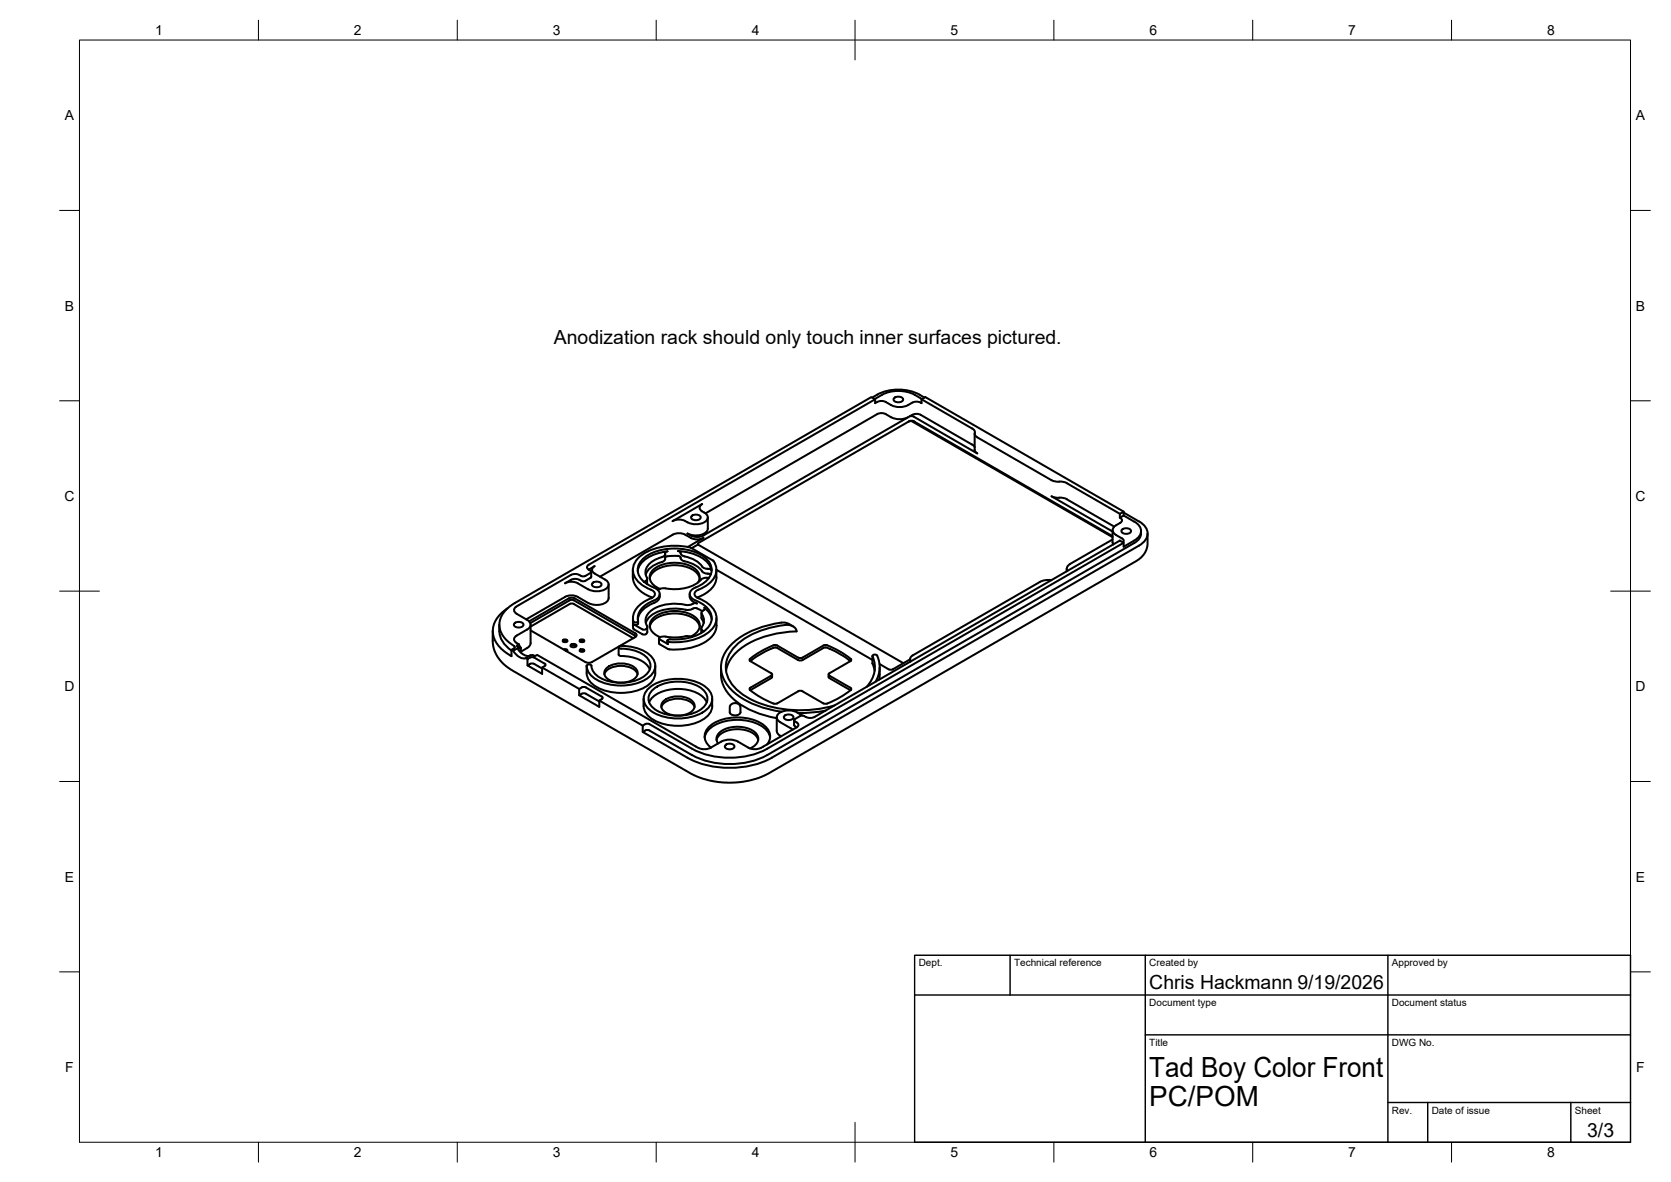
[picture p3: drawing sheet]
<svg xmlns="http://www.w3.org/2000/svg" width="420mm" height="297mm" viewBox="0 0 420 297" stroke-linecap="round" stroke-linejoin="round" font-family="sans-serif">
<!-- layer: Visible -->
<g fill="none" stroke="#000" stroke-width=".51">
<path d="M219.3 99.9a11.7 11.7 0 0 1 13.2 0M219.9 100.3a9.7 9.7 0 0 1 11.9 0M220 100.3v1l1.4-.5a3.6 3.6 0 0 1 2.7 1 5.3 5.3 0 0 0 5.7-.8l.9-.1 1 .4v-1l1-.5 49.8 28.8M224.8 100.1a1.49 1.49 0 0 1 2.3 .3 1.4 1.4 0 0 1-2.4 0zM228.4 106a1.79 1.79 0 0 1 1.6 0M229.2 105.8l50.5 29.2M231.7 100.3l12.8 7.4a1.03 1.03 0 0 1 .6 1.1M244.5 111.7l-13-7.5-.8-.2a2.82 2.82 0 0 0-2 .7l.5-.2 .5 .2 16 9.2M244.5 111.7l.6 .7M245.1 109v4l.1 .5 .5 .4M245.1 108.8a1.03 1.03 0 0 0 .6 1.1l18.7 10.8 1.1 .3h.8M167.3 139.2a.93 .93 0 0 1-.9 .8 5 5 0 0 0-4.1 3.8l.4 1.4a.64 .64 0 0 1-.4 .8"/>
<path d="M169.1 134.4l-18.2 10.5M169.1 134.4l1.6-.4 1.6 .4a4.2 4.2 0 0 0 4.6 .8l-4 2.3M169.1 130.9a4.1 4.1 0 0 1 4.3 .6 4 4 0 0 0 4.5-1 1.52 1.52 0 0 0-1.3-2 .97 .97 0 0 1-.7-.9 .97 .97 0 0 1 .7-.9l-7.5 4.3M171.1 138.9l-.6-.4a10.3 10.3 0 0 1 7.9 3.5l.5 1.3-.4-.3-1.1-.1a1.73 1.73 0 0 1-1.2-1l-1.7-1.3-2.4-.8M171.1 138.9v.2M171.2 139.1a1.09 1.09 0 0 0 .9 .7M173.8 129.8a1.49 1.49 0 0 1 2.4 .2 1.4 1.4 0 0 1-2.4 0zM175.5 136.8l-1.6 1M175.5 136.8l51.7 29.9M177.4 129l43.2-24.9 .8-.3a3.6 3.6 0 0 1 2.7 1l1.8 .5h1.3l1.1-.4-51.4 29.7-1.6 .3a4 4 0 0 1-2.5-.8 4.3 4.3 0 0 0 4.9-.6l.3-.7v-2.8M266.3 121l.9 .1 1 .3M268.2 121.4l13.4 7.7"/>
<path d="M279.7 134.7l-50-28.9-.5-.1-.5 .1-53.2 30.7v.3M279.7 135.6l-10.6 6.1M279.7 133.2v3.1M279.8 136.3l.1 .5M280.2 132.3l-12-6.9-1-.3h-1.7l-1.1-.4 15.3 8.9M282.1 133.2a1.49 1.49 0 0 1 2.3 .3 1.4 1.4 0 0 1-2.4 0zM282.4 136.3l.1-.3-.1-.5-1.8-1.1a1.29 1.29 0 0 1-.8-1.2 1.29 1.29 0 0 1 .8-1.2l1.4-.9 .1-.5-.5-.5 .9-.6 2.7 1.6a2.5 2.5 0 0 1 1.7 2.4 2.5 2.5 0 0 1-1.7 2.3l-2.7 1.6v-1l-.9-.5-76.8 44.3M282.5 129.5v-.9l-.9 .5v1M282.5 136.4l-89.6 51.8a20.8 20.8 0 0 1-18.9 0l-10.9-6.3a1.63 1.63 0 0 0-1.5 .5v1.5M282.5 128.8l3.8 2.2M286.3 137.1l-92.2 53.3a23.4 23.4 0 0 1-21.3 0l-11.2-6.5 .6-.3M286.4 131a3.2 3.2 0 0 1 2.2 3.1 3.2 3.2 0 0 1-2.2 3"/>
<path d="M286.9 133.5a2.78 2.78 0 0 1-1.7 3l-92.3 53.3a20.9 20.9 0 0 1-18.9 0l-10.7-6.2M288.5 134.1v2.9l-.3 1.3-1.1 1.6-1.4 1.1-92.7 53.5-2.4 1-3.6 .9-3 .3-4.1-.3-3.2-.7-2.4-1-45.4-26.2-2.3-1.6-1.7-2.2-.9-2.2-.1-3.9M125.5 157a6.4 6.4 0 0 0 3.1 6.5M127.6 152.9a6.4 6.4 0 0 0-3.4 7.4 9.3 9.3 0 0 0 4.4 4.6v-1.6M129.3 156.7a1.49 1.49 0 0 1 2.3 .3 1.4 1.4 0 0 1-2.4 0zM129.5 151.5a6.6 6.6 0 0 0-3.9 5.9 7.1 7.1 0 0 0 3.9 5.1l-.2 .4-.7 .4 .4 .2 1.2-.6 .2 .4a3.2 3.2 0 0 0 2.6 1.6l.4-.2M129.8 152.5a.95 .95 0 0 0-.6 .9 .95 .95 0 0 0 .7 .8M129.9 154.2l2.6 1.6a1.29 1.29 0 0 1 .9 1.2 1.29 1.29 0 0 1-.9 1.2l-2.6 1.5M129.9 159.7a1.17 1.17 0 0 0-.5 1.3 1.17 1.17 0 0 0 1 .9M133.4 158.4l13.8 8a1.79 1.79 0 0 0 1.6 0M133.4 157v4.6a1.49 1.49 0 0 1-.9 1.2l-1.5 1M143 150.4a1.79 1.79 0 0 1 1.6 0l15.1 8.8 .4 .4-.3 .5"/>
<path d="M143 150.4l-10 5.8M143.2 151.8l-9.8 5.7M143.2 151.8l.6-.2 .5 .2M144.3 150.9l15.2 8.7 .2 .4-.2 .2M144.3 151.8l14.9 8.6M144.3 150.9l-.5-.2-.6 .2-9.9 5.7M145.7 144.5l-.9-.3-1.2 .3-13.8 8M145.7 145.7l.4 .3M145.7 144.5l.4 .2M147.2 144.7l-.5 .2-.6-.2M147.9 151.5l-3.1-1.7-1.1-.2-1.1 .2-10.3 5.8M148 143.2l.4 .2"/>
<path d="M148 143.1a.64 .64 0 0 1-.4-.6 .64 .64 0 0 1 .4-.6l72-41.6-.9-.5-89.6 51.7M148.4 145.2l-1.4 .8h-.9M148.4 144l-1.2 .7M148.5 143.4l.2 .4-.2 .2M148.7 143.7v1.2l-.2 .3M148.9 146.6a1.49 1.49 0 0 1 2.4 .3 1.4 1.4 0 0 1-2.5 0zM149.5 142.3l-1.5 .9M149.5 142.3a.97 .97 0 0 0-.7 .9 .97 .97 0 0 0 .7 .9l2.6 1.6M152.2 145.7a1.29 1.29 0 0 1 .8 1.2 1.29 1.29 0 0 1-.8 1.2l-1.2 .4-1.3 .1a8 8 0 0 1-4.4-2l-1.6-.4-1.6 .4a3.5 3.5 0 0 1 3.2-1l.4 .1M153 146.9v3.4a2.64 2.64 0 0 1-3 1.7l-1.1-.1-1-.4M159.1 143.2v1.9M159.1 145.1a6.4 6.4 0 0 0 4.9 5.1"/>
<path d="M159.2 155.3v1.9M159.2 157.2l.1 .9 2.2 1.3M160.4 156.1l-.1 .8h-.9l2.3 1.3 .7-.1M162 146.2h-.1M162.3 146.1l-.4 .1M162.7 145.4v1.3M162.7 146.7v.1M162.8 157.6v1.2a.83 .83 0 0 1-1.3 .6M163.4 145.4a5.3 5.3 0 0 1 5.2-3.3 8 8 0 0 1 6.8 2.1l.5 1.2M163.4 157.5a5.3 5.3 0 0 1 5.2-3.3 8 8 0 0 1 6.8 2.1l.5 1.2M165.8 148.1l-.4 .2M165.9 149.3a1.92 1.92 0 0 1-1.5 2.2 5.6 5.6 0 0 0-4 4.1"/>
<path d="M167.2 140.5v-1.5l.3-.4h.4a9.3 9.3 0 0 0-7.1 3.5l-.4 1.4M167.3 140.1a5.5 5.5 0 0 1 3.5-.3l.2 .1 .1 .4M167.3 140.5l-.3 .4a8.2 8.2 0 0 0-4.5 3l-.1 .5M167.4 160a16.3 16.3 0 0 0 5.8-.1l.8 .2M167.4 160h-1.2l-.5 .4 2.3 1.5-.2-.9M171.2 140.3a1.09 1.09 0 0 0 .9 .8M172.1 141.1a6.9 6.9 0 0 1 4.7 2.7l1.1 .4M173.4 149.3a2.21 2.21 0 0 0 1.8 2.4M173.7 160a3.1 3.1 0 0 0 2.1-3.6 6 6 0 0 0-5.4-2.8 7.5 7.5 0 0 0-6.8 2.5 2.65 2.65 0 0 0 1.6 3.6l.8 .4M175.3 151.6h-.5a4 4 0 0 1-3.3 .2 10.3 10.3 0 0 0-8.2 2 2.82 2.82 0 0 0-.5 3.7l-.4 .6M175.5 146.4a2.59 2.59 0 0 0-1.4-3.9 9.4 9.4 0 0 0-9.8 .7 2.59 2.59 0 0 0 .8 4.4l.8 .4M175.6 150l-.3 .2"/>
<path d="M175.6 148.2a1.08 1.08 0 0 0-1 1.1 1.08 1.08 0 0 0 1 1 6.4 6.4 0 0 1 4.6 4.8 6 6 0 0 1-4.6 5.3l-3.5 .8-3.8 .2M175.6 150a6.2 6.2 0 0 0 4.5-4.9v-1.9l39.3 22.6M176.3 145.7a10.3 10.3 0 0 1-9.4 2.1l-1.1 .3M176.3 157.9v1.2M176.4 154l.1 1.6M176.5 155.6l.4 1M176.5 154.4a2.81 2.81 0 0 1-.2 3.4l.2 .5 .5 .4M176.5 154.3a.97 .97 0 0 1 .7-1.2l-.1-.4 1.3 1.4 .5 1.5M176.6 153.6a2.22 2.22 0 0 0-2.6-.5l-.7 .2a14.6 14.6 0 0 0-8.1 .5l-.7 .4a4.3 4.3 0 0 0-2.1 2.4M177 158.7h.1M177.7 145.2l-.9 .1-.5 .4M177.9 144.2l.8 .1"/>
<path d="M178.3 145.2h-.6M179.4 140.9l-5.6-3.2a15.8 15.8 0 0 0-12.7 2 4.2 4.2 0 0 0 .5 7.4l1 .6a2.54 2.54 0 0 1 2.1 1.6 1.27 1.27 0 0 1-1 1.1 6 6 0 0 0-4.5 5v.7a.68 .68 0 0 0 1.2-.1 4.5 4.5 0 0 1 3.1-4.7l.9-.4a1.66 1.66 0 0 0 1.5-1.6 1.66 1.66 0 0 0-1.5-1.7 5.2 5.2 0 0 1-4.1-4.6 6 6 0 0 1 4.8-4.5 13.8 13.8 0 0 1 12.4 1.9 3.7 3.7 0 0 1-.6 6.2l-.9 .5a3.9 3.9 0 0 0-2.5 1.8 1.77 1.77 0 0 0 1.4 2 5.7 5.7 0 0 1 4.1 4.2 5.3 5.3 0 0 1-4.1 4.7l-3 .8-4 .2-.1 .3 .5 .3M179.4 140.9a4.2 4.2 0 0 1-1.7 6.2l-2.1 1.1M180.1 155.3v1.9M180.2 157.2a5.5 5.5 0 0 1-3.6 4.5 16 16 0 0 1-8.3 1.5M199.4 157.4l-1.3-.7-1.2-.3a23.7 23.7 0 0 0-12.8 5.4 7.6 7.6 0 0 0 0 11.8 22.1 22.1 0 0 0 12.5 5.3M264.4 145.8h-1.6l-1.3 .4-32 18.5a.96 .96 0 0 0-.4 1.5M268.2 142.9v.7M269.1 141.7a1.31 1.31 0 0 0-.7 1.8M129 163.5l.9 1.1a2.44 2.44 0 0 0 2.3 .8M130.3 162.6l-.1 .2M130.4 161.9l-.4 .4 .5 .6 .5-.1v1.2"/>
<path d="M130.4 161.9l.6 .9M132.6 167.2v-1.6a1.52 1.52 0 0 1 1.7-.3l2.9 1.7-.3 .4-.6 .4v1.5l-3.7-2.1a1.53 1.53 0 0 1 1.7-.4l2 1.2M133.4 164.7l-1.2 .7 .4 .2M133.9 164.6l.6 .2 .6-.2 39.9 23a3.6 3.6 0 0 0 3.7 .3l2.6-1.5a4.7 4.7 0 0 1 4.3 0l2.6 1.5a3.7 3.7 0 0 0 3.8-.3M133.9 164.6l-.5 .1M134 164.7l.5 .1M136.3 167.8l9.3 5.3M141.6 161.2l.5-.2 .5 .2zM141.7 160.8l.5-.1 .3 .1 .2 .3-.8 .3-.4-.3zM141.7 163.2l.3-.1a.52 .52 0 0 1 .7 .4l-.1 .2M142.1 163.4l.5 .2-.3-.1M143.5 162.4l.7-.3 .7 .3"/>
<path d="M143.6 162.3h1.2M143.7 161.9l.5-.1a.58 .58 0 0 1 .7 .5l-.7 .4a.58 .58 0 0 1-.7-.6zM145.6 174.7v-1.6a1.53 1.53 0 0 1 1.7-.4l4.2 2.6-.2 .4-.6 .4 10.9 6.3M145.8 163.6l.5-.2 .6 .2M145.8 161.2l.5-.2 .6 .2M145.8 161.2h1.1M145.8 163.6h1.1M145.9 163.2l.6-.1 .3 .1 .1 .4-.7 .2-.4-.2zM145.9 160.8l.6-.1 .3 .1 .1 .3-.7 .3-.4-.3zM146.3 174.4l-.7 .3 5.1 2.9v-1.5M146.3 174.3l.5-.1 .5 .1M147.3 174.4l3.4 1.9"/>
<path d="M147.6 167.1l.2-.1a.68 .68 0 0 1 .9 .3 4.2 4.2 0 0 0 3.1 3.5 11.3 11.3 0 0 0 10.3-1 2.95 2.95 0 0 0 0-5 10.4 10.4 0 0 0-6.2-1.8l-.3-.3v-.2a10 10 0 0 1 8.4 2.7 3.5 3.5 0 0 1-1.4 5.4 12.9 12.9 0 0 1-13.7-.6 3.3 3.3 0 0 1-1.3-2.9zM152 169.4a4.5 4.5 0 0 1 5-2 3.6 3.6 0 0 1 3.3 2M152.6 167.9a6.1 6.1 0 0 1 7.1 0 1.74 1.74 0 0 1-.6 3 5.9 5.9 0 0 1-6.9-1 1.58 1.58 0 0 1 .4-2zM155.6 162.7v1.8l.3 .3a9.3 9.3 0 0 1 7.2 2.8l.3 .6M159.7 160.1l-10.9 6.3M161.8 175.6v1.8M161.8 177.4a4.9 4.9 0 0 0 4 4.2 13 13 0 0 0 11.9-1.5 3.7 3.7 0 0 0 1.4-2.7M162.7 173.3a12 12 0 0 1 10.7-2.4 7.1 7.1 0 0 1 5.6 3.9 3.9 3.9 0 0 1-2.4 4.3 13.1 13.1 0 0 1-13.1-.6 3.4 3.4 0 0 1-.8-5.2zM163.2 176.5a7 7 0 0 1 6.1-3.3 9.3 9.3 0 0 1 8.1 2.7l.3 .6M163.8 173.7a10.4 10.4 0 0 1 10.2-1.9 4.9 4.9 0 0 1 3.9 3.8 4.2 4.2 0 0 1-3 3.4 11.4 11.4 0 0 1-10.5-.9 2.89 2.89 0 0 1-.6-4.4zM164.8 167.3a5.1 5.1 0 0 1-4 6 13 13 0 0 1-11.9-1.4 4.4 4.4 0 0 1-1.4-4.6M165.7 160.4v1.4l2.3 1.3"/>
<path d="M166.3 177.7a4.5 4.5 0 0 1 5-2.1 3.6 3.6 0 0 1 3.3 2.1M166.9 176.1a6.1 6.1 0 0 1 7.1 0 1.74 1.74 0 0 1-.6 3 5.9 5.9 0 0 1-6.9-.9 1.58 1.58 0 0 1 .4-2.1zM168 163.1l.3 .1M179.1 175.6v1.8M181.3 167.7a9.4 9.4 0 0 0 5 9.4 24.5 24.5 0 0 0 9 3.4M182.6 168.6a10.5 10.5 0 0 1 6.3-7.3 27 27 0 0 1 11.4-2.6l-.2-.6-.4-.5-1.4-.5a21.4 21.4 0 0 0-13.5 5.4 7.1 7.1 0 0 0 .2 10.6 22.6 22.6 0 0 0 14.5 5.3l3 .1 3-.3 4.3-.9M183.7 177.1l1-.4 1.1 .3 .4 .7v1.3a1.56 1.56 0 0 1-2.7 0v-1.4zM188.7 166.1l5.2 3.1M188.7 173.4v.1M193.8 163.1l-2.9 1.4-2.3 1.6M193.9 169.2l.2 .4-.2 .2-5.2 3-.2 .4a17.5 17.5 0 0 0 6.5 3.7l5.7-3.2M194.1 169.5v.6l-.2 .3-5.2 3"/>
<path d="M195 162.7l.4 .1M195 162.7l-1.2 .4M195.4 162.2l5.3 3.1 .5 .1 .6-.1 5.2-3.1M195.4 162.8l5.3 3.1 .5 .1 .6-.1 5.2-3.1M195.4 162.2l-.2-.1a10.9 10.9 0 0 0-4.7 2.1l-1.9 1.4-.1 .4 .2 .1M197.2 180a1.49 1.49 0 0 1 2.3 .3 1.4 1.4 0 0 1-2.4 0zM200.7 173.7l.5-.1 .6 .1M201.8 179.8a4.9 4.9 0 0 0-6.1-.4 1.22 1.22 0 0 0 .5 2.1l3.1 1.9M207 162.2l.3-.1a10.9 10.9 0 0 1 4.6 2.1l2 1.4 .2 .2-.3 .3M207.5 162.7l1.2 .4M207.5 162.7l-.5 .1M207.6 178.6l-3.4 .5-3.5 .1"/>
<path d="M208.3 169.5v.6l.3 .3 5.2 3M208.6 169.2l-.2 .4 .2 .2 5.2 3 .3 .4a17.8 17.8 0 0 1-6.6 3.7l-5.7-3.2M208.7 163.1l2.8 1.4 2.3 1.6M213.8 166.1l-5.2 3.1M213.8 173.4v.1M219.4 164.9v1.9l.5 1.8M220.2 171.3a6.7 6.7 0 0 0 .2-6.7l-.6-.1-.4 .2a7.1 7.1 0 0 1-1.5 7.9M221.1 166.9l2.3 1.3M221.2 167.7l-.1 3.1M223.4 168.2l.6 .1 .5-.1M228.8 165.6v.7M228.8 165.7l-4.3 2.5"/>
<path d="M162.3 183.6l.5-.2 .5 .2M177.2 185.4a5 5 0 0 1 3.5-3.7 12.2 12.2 0 0 1 11.9 1.6l.9 1.3 .1 .8M180.2 186a3.9 3.9 0 0 1 3.3-2.5 7.3 7.3 0 0 1 6.6 1.4l.5 1.1M180.6 186.8a2.12 2.12 0 0 1 .8-3.1 7.9 7.9 0 0 1 8.4 .3 2.12 2.12 0 0 1-.5 3.7l-.7 .4M182.3 187.3a1.49 1.49 0 0 1 2.4 .3 1.4 1.4 0 0 1-2.5 0zM192.9 187.1a3.3 3.3 0 0 0-1.1-5 12.3 12.3 0 0 0-13.1 .2 3.3 3.3 0 0 0 .1 5.6M195.3 180.3v3.4a1.49 1.49 0 0 0 .9 1.2M196.2 184.9l.2 .1M199.7 181v1.2M199.7 182.2l.6 .6-8.4 4.8M202.6 180.2l-.6-.4h-.6l-1.5 .9-.2 .2 .2 .4a.86 .86 0 0 1 .7 1.2l-.3 .3M202.7 180.2l1.2 .2 .9-.2"/>
</g>
<!-- layer: BORDER -->
<g fill="none" stroke="#000" stroke-width=".25">
<path d="M20 10.1h390v276.9h-390zM65 5.1v5M115 5.1v5M165 5.1v5M215 5.1v10M265 5.1v5M315 5.1v5M365 5.1v5M15 52.9h5M410 52.9h5M15 100.7h5M410 100.7h5"/>
<path d="M15 148.6h10M405 148.6h10M15 196.4h5M410 196.4h5M15 244.2h5M410 244.2h5M65 287v5M115 287v5M165 287v5M215 282.1v9.9M265 287v5M315 287v5"/>
<path d="M365 287v5"/>
</g>
<!-- layer: TITLEBLOCK -->
<path d="M230 240.1h180v46.9h-180zM230 250h180M254 240.1v9.9M288 240.1v46.9M349 240.1v46.9M288 260.1h122M349 277.1h61M359 277.1v9.9M395 277.1v9.9" fill="none" stroke="#000" stroke-width=".36"/>
<g font-size="7">
<text x="289" y="270.6">Tad Boy Color Front</text>
<text x="289" y="278.1">PC/POM</text>
</g>
<g font-size="4.9">
<text x="139.2" y="86.3">Anodization rack should only touch inner surfaces pictured.</text>
<text x="289" y="248.5">Chris Hackmann 9/19/2026</text>
<text x="399.1" y="285.7">3/3</text>
</g>
<g font-size="3.5">
<text x="39" y="8.8">1</text>
<text x="89" y="8.8">2</text>
<text x="139" y="8.8">3</text>
<text x="189" y="8.8">4</text>
<text x="239" y="8.8">5</text>
<text x="289" y="8.8">6</text>
<text x="339" y="8.8">7</text>
<text x="389" y="8.8">8</text>
<text x="16.3" y="30.2">A</text>
<text x="411.3" y="30.2">A</text>
<text x="16.3" y="78">B</text>
<text x="411.3" y="78">B</text>
<text x="16.2" y="125.9">C</text>
<text x="411.2" y="125.9">C</text>
<text x="16.2" y="173.7">D</text>
<text x="411.2" y="173.7">D</text>
<text x="16.3" y="221.6">E</text>
<text x="411.3" y="221.6">E</text>
<text x="16.4" y="269.4">F</text>
<text x="411.4" y="269.4">F</text>
<text x="39" y="290.8">1</text>
<text x="89" y="290.8">2</text>
<text x="139" y="290.8">3</text>
<text x="189" y="290.8">4</text>
<text x="239" y="290.8">5</text>
<text x="289" y="290.8">6</text>
<text x="339" y="290.8">7</text>
<text x="389" y="290.8">8</text>
</g>
<g font-size="2.5">
<text x="231" y="242.9">Dept.</text>
<text x="255" y="242.9">Technical reference</text>
<text x="289" y="242.9">Created by</text>
<text x="350" y="242.9">Approved by</text>
<text x="289" y="252.8">Document type</text>
<text x="350" y="252.8">Document status</text>
<text x="289" y="262.9">Title</text>
<text x="350" y="262.9">DWG No.</text>
<text x="350" y="279.9">Rev.</text>
<text x="360" y="279.9">Date of issue</text>
<text x="396" y="279.9">Sheet</text>
</g>
</svg>
